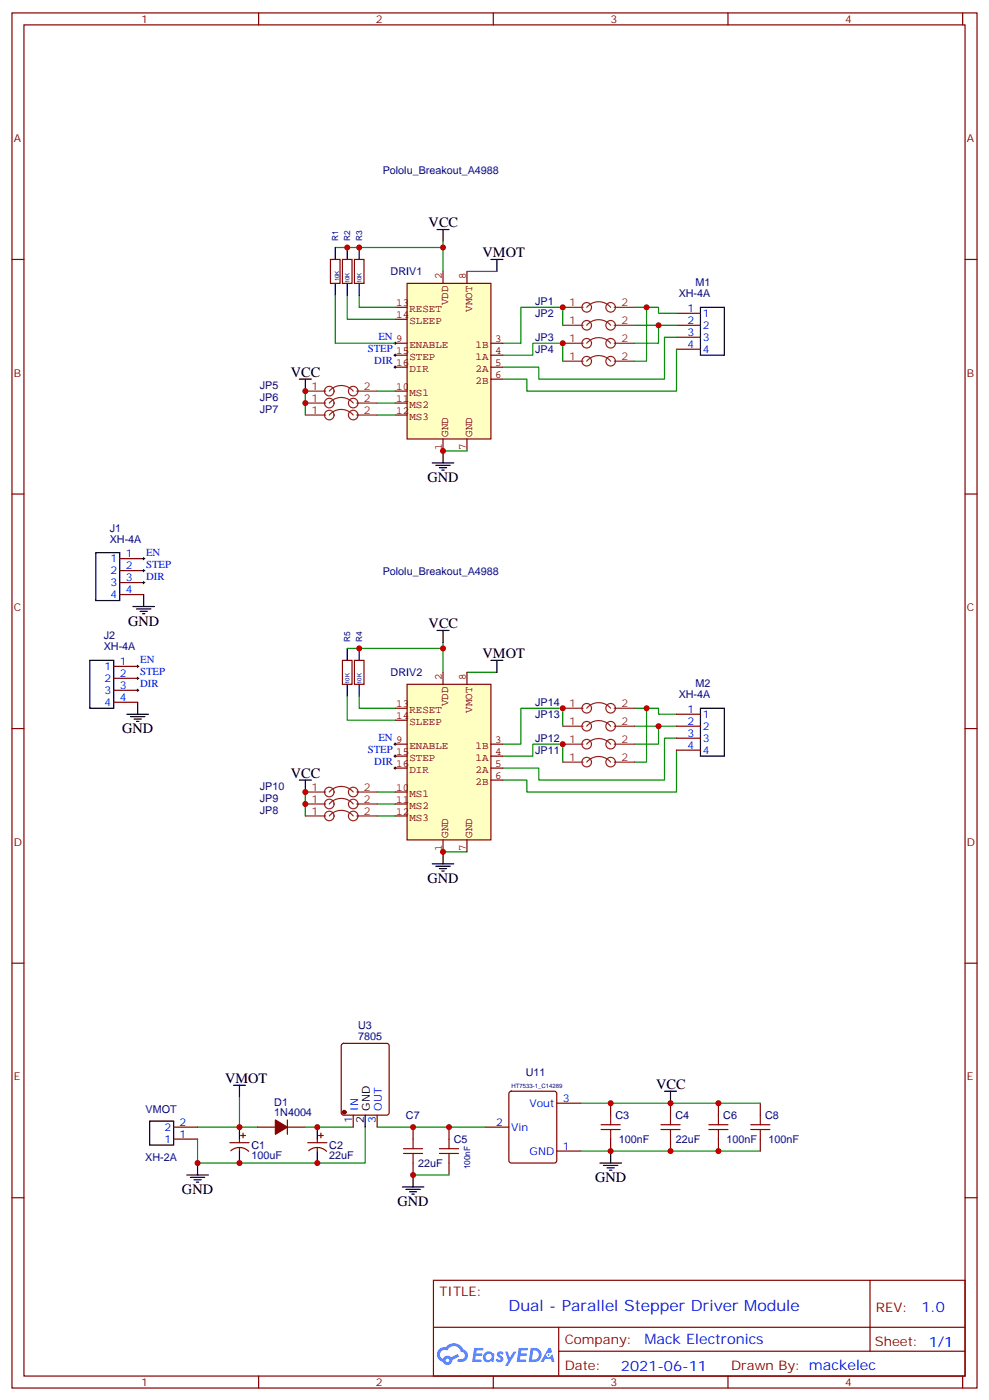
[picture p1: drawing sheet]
<svg xmlns="http://www.w3.org/2000/svg" width="291mm" height="413mm" viewBox="0 0 291 413" stroke-linecap="round" stroke-linejoin="round" font-family="sans-serif">
<g fill="none" stroke="#870000" stroke-width=".35">
<path d="M3.5 3.8h284.4v405.4h-284.4zM7.1 7.3h277.2v398.3h-277.2zM76.2 3.8v3.5M145.3 3.8v3.5M214.5 3.8v3.5M283.6 3.8v3.5M3.5 76.5h3.6M284.3 76.5h3.6M3.5 145.6h3.6M284.3 145.6h3.6M3.5 214.8h3.6M284.3 214.8h3.6"/>
<path d="M3.5 283.9h3.6M284.3 283.9h3.6M3.5 353.1h3.6M284.3 353.1h3.6M127.7 377.4h156.6v28.2h-156.6zM256.3 377.4v20.9M127.7 391.2h156.5M164.6 398.3h119.6M164.6 391.2v14.2M76.2 405.6v3.6M145.3 405.6v3.6M214.5 405.6v3.6"/>
<path d="M283.6 405.6v3.6"/>
</g>
<g fill="#5487ff">
<path d="M146.7 398.6a1.22 1.22 0 0 1 1.7 .2l-.4 .6a.47 .47 0 0 0-.3-.4 .47 .47 0 0 0-.5 .2l.1 .2a1.14 1.14 0 0 1 .8 1.8 1.14 1.14 0 0 1-1.9 0l-.2-.2 .5-.6 .7 .5a.29 .29 0 0 0 .3-.3 .29 .29 0 0 0-.2-.3 1.04 1.04 0 0 1-.6-1.7z"/>
<path d="M139.7 397.3h2.4l.3 .2-.2 .5-1.8 .1-.1 .8h1.5l.3 .4-.3 .4h-1.6l-.2 1.1h1.7l.2 .3-.2 .3-2.6 .1z"/>
<path d="M152.8 397.3h2.4l.3 .2-.1 .5-1.8 .1-.2 .8h1.6l.3 .4-.4 .4h-1.6l-.1 1.1h1.7l.2 .3-.2 .3-2.6 .1z"/>
<path d="M161.6 397.3h.7l.3 1.3-.6 .3a.69 .69 0 0 0-1 .3 .69 .69 0 0 0 .4 .9 .69 .69 0 0 0 .9-.6l.5-.2 .6 2.2h-.8l-.2-.9h-1.8l-.5 .9h-.8z"/>
<path d="M148.8 398.4h.8l.6 1.8 1.1-1.8h.9l-2.6 4.2h-.8l.9-1.5z"/>
<path d="M156.4 397.3l-.6 4.2h1.3a2.11 2.11 0 0 0 2.5-2.1 2.11 2.11 0 0 0-2.5-2.1zM157.1 398.1a1.39 1.39 0 0 1 1.7 1.4 1.39 1.39 0 0 1-1.8 1.3h-.3z"/>
<path d="M142.7 399a1.54 1.54 0 0 0-.1 2.1 1.54 1.54 0 0 0 2.2 .1l.6 .3 .3-2.3-.2-.3h-.4a1.49 1.49 0 0 0-2.4 .1zM143 400a.94 .94 0 0 1 1.8 0 .94 .94 0 0 1-1.8 0z"/>
<path d="M129.4 397.7a2.18 2.18 0 0 0 1.1 3.7 1.44 1.44 0 0 0 1.6 .9 1.44 1.44 0 0 0 1.2-1.4l2-1-.5-.8-1.9 1a1.47 1.47 0 0 0-2.4 .4 1.39 1.39 0 0 1-.7-1.9 1.39 1.39 0 0 1 2-.5 2.12 2.12 0 0 1 2.2-1.3 2.12 2.12 0 0 1 1.9 1.7 1.14 1.14 0 0 1 1.1 1.4 1.14 1.14 0 0 1-1.7 .7 .43 .43 0 0 0-.5 .4 .43 .43 0 0 0 .4 .5 1.98 1.98 0 0 0 2.5-1.2 1.98 1.98 0 0 0-1.2-2.6 3.1 3.1 0 0 0-5.3-.6l-.9 .1zM131.3 401a.55 .55 0 0 1 1.1 0 .55 .55 0 0 1-1.1 0z"/>
<circle cx="161.6" cy="399.4" r=".26"/>
</g>
<path d="M119.9 83.5h24.7v45.9h-24.7z" fill="#ffffc2" stroke="#850000" stroke-width=".35"/>
<g fill="none" stroke="#850000" stroke-width=".35">
<path d="M116.4 90.6h3.5M116.4 94.1h3.5M130.5 80v3.5M137.6 80v3.5M116.4 101.2h3.5M116.4 104.7h3.5M116.4 108.2h3.5M116.4 115.3h3.5M116.4 118.8h3.5M144.6 101.2h3.6M144.6 104.7h3.6M144.6 108.2h3.6"/>
<path d="M144.6 111.8h3.6M116.4 122.3h3.5M130.5 129.4v3.5M137.6 129.4v3.5"/>
</g>
<g fill="none" stroke="#000" stroke-width=".35">
<path d="M98.8 73v3.5M102.3 73v3.5M105.8 73v3.5M128.8 67.7h3.5M130.5 67.7v3.5M144.6 76.5h3.6M146.4 76.5v3.5M98.8 83.5v3.6M102.3 83.5v3.6M105.8 83.5v3.6M206.4 90.6h7v14.1h-7zM88.2 111.8h3.5"/>
<path d="M90 111.8v3.5M127.4 136.5h6.3M128.4 137.2h4.2M129.5 137.9h2.1M130.2 138.6h.7M130.5 132.9v3.6M102.3 191.1v3.6M105.8 191.1v3.6M128.8 185.8h3.5M130.5 185.8v3.6M144.6 194.7h3.6M146.4 194.7v3.5"/>
<path d="M102.3 201.7v3.5M105.8 201.7v3.5M206.4 208.8h7v14.1h-7zM88.2 229.9h3.5M90 229.9v3.6M127.4 254.6h6.3M128.4 255.3h4.2M129.5 256h2.1M130.2 256.8h.7M130.5 251.1v3.5"/>
</g>
<g fill="none" stroke="#008700" stroke-width=".35">
<path d="M98.8 73h31.7M130.5 71.2v8.8M98.8 87.1v14.1h17.6M102.3 87.1v7h14.1M105.8 87.1v3.5h10.6M137.6 80h8.8M165.8 95.9v-5.3h-12.3v10.6h-5.3M187 90.6h7v1.8h5.3M187 95.9h7M190.5 90.6v15.9h-3.5M199.3 95.9h-5.3v5.3h-7M199.3 99.4h-3.5v12.4h-37.1v-3.6h-10.5"/>
<path d="M90 115.3v7M111.1 115.3h5.3M111.1 118.8h5.3M148.2 104.7h8.8v-3.5h8.8v5.3M199.3 102.9v12.4h-44.1v-3.5h-7M111.1 122.3h5.3M130.5 132.9h7.1M102.3 191.1h28.2M130.5 189.4v8.8M137.6 198.2h8.8M102.3 205.2v7.1h14.1M105.8 205.2v3.6h10.6"/>
<path d="M165.8 214.1v-5.3h-12.3v10.6h-5.3M187 208.8h7v1.7h5.3M187 214.1h7M190.5 208.8v15.8h-3.5M199.3 217.6h-3.5v12.3h-37.1v-3.5h-10.5M199.3 214.1h-5.3v5.3h-7M90 233.5v7M111.1 237h5.3M111.1 233.5h5.3M148.2 222.9h8.8v-3.5h8.8v5.2M199.3 221.1v12.4h-44.1v-3.6h-7M111.1 240.5h5.3"/>
<path d="M130.5 251.1h7.1"/>
</g>
<path d="M116.1 101.2h.7M116.1 104.7h.7M116.1 108.2h.7M116.4 100.8v.7M116.4 104.4v.7M116.4 107.9v.7M116.1 219.4h.7M116.4 219v.7M116.1 226.4h.7M116.1 222.9h.7M116.4 222.5v.7M116.4 226.1v.7" fill="none" stroke="#000" stroke-width=".29"/>
<g fill="none" stroke="#870000" stroke-width=".35">
<path d="M97.4 76.5h2.8v7h-2.8zM100.9 76.5h2.8v7h-2.8zM104.4 76.5h2.8v7h-2.8zM199.3 92.4h7.1M199.3 95.9h7.1M199.3 99.4h7.1M199.3 102.9h7.1M100.9 194.7h2.8v7h-2.8zM104.4 194.7h2.8v7h-2.8zM199.3 210.5h7.1M199.3 214.1h7.1M199.3 217.6h7.1"/>
<path d="M199.3 221.1h7.1"/>
</g>
<g fill="none" stroke="#8c2424" stroke-width=".35">
<path d="M165.8 90.6h6M165.8 95.9h6M172.9 90.6a4.6 4.6 0 0 1 7 0M172.9 95.9a4.6 4.6 0 0 1 7 0M181 90.6h6M181 95.9h6M90 115.3h6M90 118.8h6M97 115.3a4.6 4.6 0 0 1 7.1 0M97 118.8a4.6 4.6 0 0 1 7.1 0M105.1 115.3h6M105.1 118.8h6"/>
<path d="M165.8 101.2h6M165.8 106.5h6M172.9 101.2a4.6 4.6 0 0 1 7 0M172.9 106.5a4.6 4.6 0 0 1 7 0M181 101.2h6M181 106.5h6M90 122.3h6M97 122.3a4.6 4.6 0 0 1 7.1 0M105.1 122.3h6M165.8 219.4h6M165.8 214.1h6M165.8 208.8h6"/>
<path d="M172.9 219.4a4.6 4.6 0 0 1 7 0M172.9 214.1a4.6 4.6 0 0 1 7 0M172.9 208.8a4.6 4.6 0 0 1 7 0M181 219.4h6M181 214.1h6M181 208.8h6M90 237h6M90 233.5h6M97 237a4.6 4.6 0 0 1 7.1 0M97 233.5a4.6 4.6 0 0 1 7.1 0M105.1 237h6M105.1 233.5h6"/>
<path d="M165.8 224.6h6M172.9 224.6a4.6 4.6 0 0 1 7 0M181 224.6h6M90 240.5h6M97 240.5a4.6 4.6 0 0 1 7.1 0M105.1 240.5h6"/>
<circle cx="172.9" cy="95.9" r="1.41"/>
<circle cx="172.9" cy="90.6" r="1.41"/>
<circle cx="179.9" cy="95.9" r="1.41"/>
<circle cx="179.9" cy="90.6" r="1.41"/>
<circle cx="97" cy="118.8" r="1.41"/>
<circle cx="97" cy="115.3" r="1.41"/>
<circle cx="104.1" cy="115.3" r="1.41"/>
<circle cx="104.1" cy="118.8" r="1.41"/>
<circle cx="172.9" cy="106.5" r="1.41"/>
<circle cx="172.9" cy="101.2" r="1.41"/>
<circle cx="179.9" cy="101.2" r="1.41"/>
<circle cx="179.9" cy="106.5" r="1.41"/>
<circle cx="97" cy="122.3" r="1.41"/>
<circle cx="104.1" cy="122.3" r="1.41"/>
<circle cx="172.9" cy="208.8" r="1.41"/>
<circle cx="172.9" cy="214.1" r="1.41"/>
<circle cx="172.9" cy="219.4" r="1.41"/>
<circle cx="179.9" cy="208.8" r="1.41"/>
<circle cx="179.9" cy="219.4" r="1.41"/>
<circle cx="179.9" cy="214.1" r="1.41"/>
<circle cx="97" cy="237" r="1.41"/>
<circle cx="97" cy="233.5" r="1.41"/>
<circle cx="104.1" cy="233.5" r="1.41"/>
<circle cx="104.1" cy="237" r="1.41"/>
<circle cx="172.9" cy="224.6" r="1.41"/>
<circle cx="179.9" cy="224.6" r="1.41"/>
<circle cx="97" cy="240.5" r="1.41"/>
<circle cx="104.1" cy="240.5" r="1.41"/>
</g>
<path d="M119.9 201.7h24.7v45.9h-24.7z" fill="#ffffc2" stroke="#850000" stroke-width=".35"/>
<g fill="none" stroke="#850000" stroke-width=".35">
<path d="M130.5 198.2v3.5M137.6 198.2v3.5M116.4 219.4h3.5M116.4 208.8h3.5M116.4 212.3h3.5M144.6 219.4h3.6M116.4 222.9h3.5M116.4 226.4h3.5M116.4 233.5h3.5M116.4 237h3.5M144.6 222.9h3.6M144.6 226.4h3.6"/>
<path d="M144.6 229.9h3.6M116.4 240.5h3.5M130.5 247.6v3.5M137.6 247.6v3.5"/>
</g>
<path d="M58.2 332.2h17.6M70.6 323.4v8.8M90 332.2h14.1M107.6 332.2v10.6h-49.4v-7M111.1 332.2h31.8M171.1 339.3h52.9M171.1 325.2h52.9M121.7 346.4h10.6" fill="none" stroke="#008700" stroke-width=".35"/>
<g fill="none" stroke="#000" stroke-width=".35">
<path d="M28.2 162.9h7.1v14.1h-7.1zM39.2 178.8h6.3M40.2 179.5h4.2M42.3 175.3v3.5M26.5 194.7h7v14.1h-7zM41.3 180.2h2.1M42 180.9h.7M37.4 210.5h6.3M38.5 211.2h4.2M39.5 211.9h2.1M40.2 212.7h.7M40.6 207v3.5"/>
<path d="M68.8 319.9h3.5M70.6 319.9v3.5M44.1 330.5h7.1v7h-7.1zM70.6 332.2v3.6M70.6 339.3v3.5M93.5 332.2v3.6M93.5 339.3v3.5M107.6 328.7v3.5M179.9 339.3v3.5M195.8 321.7h3.5M197.6 321.7v3.5M55 346.4h6.4"/>
<path d="M56.1 347.1h4.2M57.1 347.8h2.2M57.9 348.5h.7M58.2 342.8v3.6M118.5 349.9h6.4M119.6 350.6h4.2M120.6 351.3h2.2M121.4 352h.7M121.7 346.4v3.5M176.7 342.8h6.4M177.8 343.5h4.2M178.9 344.2h2.1"/>
<path d="M179.6 344.9h.7"/>
</g>
<g fill="none" stroke="#870000" stroke-width=".35">
<path d="M35.3 164.7h7M35.3 168.2h7M35.3 171.7h7M35.3 175.3h7M33.5 196.4h7.1M33.5 200h7.1M33.5 203.5h7.1M33.5 207h7.1M100.8 307.8l.4-.2h12.7l.7 .4 .1 20-.5 .7h-13l-.6-.4-.1-20zM51.2 335.8h7M51.2 332.2h7M67.7 336.8h5.7"/>
<path d="M68 339.2a3.8 3.8 0 0 1 5.3 .2M70.6 335.8v1M70.6 338.2v1.1M70.9 334.7h1.4M71.6 334v1.4M75.8 332.2h5.3M84.7 332.2h5.3M84.7 330.1v4.3M90.7 336.8h5.6M90.9 339.2a3.8 3.8 0 0 1 5.3 .2M93.5 335.8v1M93.5 338.2v1.1"/>
<path d="M93.8 334.7h1.4M94.5 334v1.4M104.1 328.7v3.5M111.1 328.7v3.5M121.7 332.2v3.6M132.3 332.2v3.6M142.9 332.2h7M150.2 321.9l.4-.2h12.7l.7 .4v20l-.4 .7h-13l-.6-.4-.1-20zM164 339.3h7.1M164 325.2h7.1M179.9 325.2v3.5M179.9 335.8v3.5"/>
<path d="M197.6 325.2v3.5M197.6 335.8v3.5M211.7 325.2v3.5M211.7 335.8v3.5M224 325.2v3.5M224 335.8v3.5M121.7 342.8v3.6M132.3 342.8v3.6"/>
</g>
<path d="M42 164.7h.7M42 168.2h.7M42 171.7h.7M42.3 164.3v.7M42.3 167.9v.7M42.3 171.4v.7M40.2 200h.7M40.2 196.4h.7M40.6 196.1v.7M40.6 199.6v.7M40.2 203.5h.7M40.6 203.1v.7" fill="none" stroke="#000" stroke-width=".29"/>
<g fill="#870000" stroke="#870000" stroke-width=".35">
<path d="M81.1 330.1l3.6 2.1-3.6 2.2z"/>
<circle cx="101.4" cy="327.8" r=".53"/>
</g>
<g fill="none" stroke="#a10000" stroke-width=".35">
<path d="M118.9 338.6h5.6M121.7 335.8v2.8M129.5 338.6h5.6M132.3 335.8v2.8M177.1 333h5.6M177.1 331.5h5.6M179.9 328.7v2.8M179.9 333v2.8M194.7 333h5.7M194.7 331.5h5.7M197.6 328.7v2.8M197.6 333v2.8"/>
<path d="M208.8 333h5.7M208.8 331.5h5.7M211.7 328.7v2.8M211.7 333v2.8M221.2 333h5.6M221.2 331.5h5.6M224 328.7v2.8M224 333v2.8M118.9 340h5.6M121.7 340v2.8M129.5 340h5.6M132.3 340v2.8"/>
</g>
<g fill="#c00">
<circle cx="130.5" cy="132.9" r=".88"/>
<circle cx="165.8" cy="90.6" r=".88"/>
<circle cx="165.8" cy="101.2" r=".88"/>
<circle cx="194" cy="95.9" r=".88"/>
<circle cx="190.5" cy="90.6" r=".88"/>
<circle cx="90" cy="118.8" r=".88"/>
<circle cx="90" cy="115.3" r=".88"/>
<circle cx="130.5" cy="73" r=".88"/>
<circle cx="105.8" cy="73" r=".88"/>
<circle cx="102.3" cy="73" r=".88"/>
<circle cx="105.8" cy="191.1" r=".88"/>
<circle cx="130.5" cy="191.1" r=".88"/>
<circle cx="90" cy="233.5" r=".88"/>
<circle cx="90" cy="237" r=".88"/>
<circle cx="190.5" cy="208.8" r=".88"/>
<circle cx="194" cy="214.1" r=".88"/>
<circle cx="165.8" cy="219.4" r=".88"/>
<circle cx="165.8" cy="208.8" r=".88"/>
<circle cx="130.5" cy="251.1" r=".88"/>
<circle cx="70.6" cy="342.8" r=".88"/>
<circle cx="58.2" cy="342.8" r=".88"/>
<circle cx="70.6" cy="332.2" r=".88"/>
<circle cx="93.5" cy="332.2" r=".88"/>
<circle cx="93.5" cy="342.8" r=".88"/>
<circle cx="121.7" cy="346.4" r=".88"/>
<circle cx="179.9" cy="325.2" r=".88"/>
<circle cx="179.9" cy="339.3" r=".88"/>
<circle cx="121.7" cy="332.2" r=".88"/>
<circle cx="132.3" cy="332.2" r=".88"/>
<circle cx="197.6" cy="325.2" r=".88"/>
<circle cx="211.7" cy="325.2" r=".88"/>
<circle cx="197.6" cy="339.3" r=".88"/>
<circle cx="211.7" cy="339.3" r=".88"/>
</g>
<text font-size="4.6" fill="#00f" x="149.8" y="386.4">Dual - Parallel Stepper Driver Module</text>
<g font-size="4.2">
<text x="126.3" y="67">VCC</text>
<text x="142.2" y="75.8">VMOT</text>
<text x="85.7" y="111.1">VCC</text>
<text x="125.9" y="142.1">GND</text>
<text x="37.7" y="184.4">GND</text>
<text x="126.3" y="185.1">VCC</text>
<text x="142.2" y="194">VMOT</text>
<text x="36" y="216.2">GND</text>
<text x="85.7" y="229.2">VCC</text>
<text x="125.9" y="260.3">GND</text>
<text x="66.3" y="319.2">VMOT</text>
<text x="193.3" y="321">VCC</text>
<text x="53.6" y="352">GND</text>
<text x="175.3" y="348.5">GND</text>
<text x="117.1" y="355.5">GND</text>
</g>
<g font-size="4.2" fill="#00f">
<text x="271.5" y="386.7">1.0</text>
<text x="189.9" y="396.2">Mack Electronics</text>
<text x="183" y="404">2021-06-11</text>
</g>
<g font-size="3.9" fill="#800">
<text x="129.5" y="382">TITLE:</text>
<text x="258.1" y="386.7">REV:</text>
<text x="166.4" y="396.2">Company:</text>
<text x="257.7" y="396.8">Sheet: 1/1</text>
<text x="166.4" y="403.9">Date:</text>
<text x="215.4" y="403.9">Drawn By: mackelec</text>
</g>
<g font-size="3.2" fill="#800">
<text x="41.6" y="6.8">1</text>
<text x="110.8" y="6.8">2</text>
<text x="179.9" y="6.8">3</text>
<text x="249.1" y="6.8">4</text>
<text x="4.1" y="41.9">A</text>
<text x="284.9" y="41.9">A</text>
<text x="4.1" y="111.1">B</text>
<text x="284.9" y="111.1">B</text>
<text x="4.1" y="180.2">C</text>
<text x="284.9" y="180.2">C</text>
<text x="4.1" y="249.3">D</text>
<text x="284.9" y="249.3">D</text>
<text x="4.1" y="318.5">E</text>
<text x="284.9" y="318.5">E</text>
<text x="41.6" y="408.6">1</text>
<text x="110.8" y="408.6">2</text>
<text x="179.9" y="408.6">3</text>
<text x="249.1" y="408.6">4</text>
</g>
<g font-size="3.2" fill="#000080">
<text x="112.8" y="51.2">Pololu_Breakout_A4988</text>
<text x="115.1" y="81.2">DRIV1</text>
<text x="157.7" y="90">JP1</text>
<text x="200" y="87.6">XH-4A</text>
<text x="204.9" y="84.4">M1</text>
<text x="157.7" y="93.5">JP2</text>
<text x="157.7" y="100.6">JP3</text>
<text x="157.7" y="104.1">JP4</text>
<text x="76.5" y="114.7">JP5</text>
<text x="76.5" y="118.2">JP6</text>
<text x="76.5" y="121.7">JP7</text>
<text x="32.3" y="159.9">XH-4A</text>
<text x="32.3" y="156.7">J1</text>
<text x="112.8" y="169.4">Pololu_Breakout_A4988</text>
<text x="30.6" y="191.7">XH-4A</text>
<text x="30.6" y="188.5">J2</text>
<text x="115.1" y="199.4">DRIV2</text>
<text x="204.9" y="202.6">M2</text>
<text x="157.7" y="208.2">JP14</text>
<text x="200" y="205.8">XH-4A</text>
<text x="157.7" y="211.7">JP13</text>
<text x="157.7" y="218.7">JP12</text>
<text x="157.7" y="222.3">JP11</text>
<text x="76.5" y="232.9">JP10</text>
<text x="76.5" y="239.9">JP8</text>
<text x="76.5" y="236.4">JP9</text>
<text x="105.5" y="303.3">U3</text>
<text x="105.5" y="306.5">7805</text>
<text x="154.9" y="317.3">U11</text>
<text x="42.9" y="328.1">VMOT</text>
<text x="80.8" y="325.9">D1</text>
<text x="80.8" y="329.1">1N4004</text>
<text x="119.6" y="329.9">C7</text>
<text x="181.3" y="329.9">C3</text>
<text x="199" y="329.9">C4</text>
<text x="213.1" y="329.9">C6</text>
<text x="225.4" y="329.9">C8</text>
<text x="74.1" y="341.8">100uF</text>
<text x="74.1" y="338.6">C1</text>
<text x="97" y="341.8">22uF</text>
<text x="97" y="338.6">C2</text>
<text x="133.7" y="337">C5</text>
<text x="182.3" y="336.9">100nF</text>
<text x="199.1" y="337">22uF</text>
<text x="214.1" y="336.9">100nF</text>
<text x="226.4" y="336.9">100nF</text>
<text x="42.8" y="342.2">XH-2A</text>
<text x="123.2" y="344">22uF</text>
</g>
<g font-size="3.2" fill="#840000">
<text x="130.2" y="82.3" transform="rotate(-90 130.2 82.3)">2</text>
<text x="137.2" y="82.3" transform="rotate(-90 137.2 82.3)">8</text>
<text x="132" y="90" transform="rotate(-90 132 90)">VDD</text>
<text x="116.8" y="90.2">13</text>
<text x="116.8" y="93.8">14</text>
<text x="120.6" y="92.1">RESET</text>
<text x="120.6" y="95.6">SLEEP</text>
<text x="139.1" y="91.9" transform="rotate(-90 139.1 91.9)">VMOT</text>
<text x="145.9" y="100.8">3</text>
<text x="120.6" y="102.7">ENABLE</text>
<text x="120.6" y="106.2">STEP</text>
<text x="140.1" y="102.7">1B</text>
<text x="140.1" y="106.2">1A</text>
<text x="145.9" y="104.4">4</text>
<text x="145.9" y="107.9">5</text>
<text x="120.6" y="109.7">DIR</text>
<text x="140.1" y="109.7">2A</text>
<text x="140.1" y="113.3">2B</text>
<text x="145.9" y="111.4">6</text>
<text x="116.8" y="114.9">10</text>
<text x="116.8" y="118.5">11</text>
<text x="120.6" y="116.8">MS1</text>
<text x="116.8" y="122">12</text>
<text x="120.6" y="120.3">MS2</text>
<text x="120.6" y="123.8">MS3</text>
<text x="132" y="128.7" transform="rotate(-90 132 128.7)">GND</text>
<text x="139.1" y="128.7" transform="rotate(-90 139.1 128.7)">GND</text>
<text x="130.2" y="132.6" transform="rotate(-90 130.2 132.6)">1</text>
<text x="137.2" y="132.6" transform="rotate(-90 137.2 132.6)">7</text>
<text x="130.2" y="200.4" transform="rotate(-90 130.2 200.4)">2</text>
<text x="137.2" y="200.4" transform="rotate(-90 137.2 200.4)">8</text>
<text x="116.8" y="208.4">13</text>
<text x="132" y="208.1" transform="rotate(-90 132 208.1)">VDD</text>
<text x="116.8" y="211.9">14</text>
<text x="120.6" y="210.3">RESET</text>
<text x="120.6" y="213.8">SLEEP</text>
<text x="139.1" y="210" transform="rotate(-90 139.1 210)">VMOT</text>
<text x="120.6" y="220.9">ENABLE</text>
<text x="140.1" y="220.9">1B</text>
<text x="145.9" y="219">3</text>
<text x="120.6" y="224.4">STEP</text>
<text x="120.6" y="227.9">DIR</text>
<text x="140.1" y="224.4">1A</text>
<text x="140.1" y="227.9">2A</text>
<text x="145.9" y="222.5">4</text>
<text x="145.9" y="226.1">5</text>
<text x="116.8" y="233.1">10</text>
<text x="140.1" y="231.4">2B</text>
<text x="145.9" y="229.6">6</text>
<text x="116.8" y="236.6">11</text>
<text x="120.6" y="235">MS1</text>
<text x="120.6" y="238.5">MS2</text>
<text x="116.8" y="240.2">12</text>
<text x="120.6" y="242">MS3</text>
<text x="130.2" y="250.8" transform="rotate(-90 130.2 250.8)">1</text>
<text x="132" y="246.9" transform="rotate(-90 132 246.9)">GND</text>
<text x="137.2" y="250.8" transform="rotate(-90 137.2 250.8)">7</text>
<text x="139.1" y="246.9" transform="rotate(-90 139.1 246.9)">GND</text>
</g>
<g font-size="3.2" fill="#8d2323">
<text x="167.7" y="90.2">1</text>
<text x="167.7" y="95.5">1</text>
<text x="183.1" y="90.2">2</text>
<text x="183.1" y="95.5">2</text>
<text x="167.7" y="100.8">1</text>
<text x="183.1" y="100.8">2</text>
<text x="167.7" y="106.1">1</text>
<text x="183.1" y="106.1">2</text>
<text x="91.8" y="114.9">1</text>
<text x="91.8" y="118.5">1</text>
<text x="107.2" y="114.9">2</text>
<text x="107.2" y="118.5">2</text>
<text x="91.8" y="122">1</text>
<text x="107.2" y="122">2</text>
<text x="167.7" y="208.4">1</text>
<text x="183.1" y="208.4">2</text>
<text x="167.7" y="213.7">1</text>
<text x="183.1" y="213.7">2</text>
<text x="167.7" y="219">1</text>
<text x="183.1" y="219">2</text>
<text x="167.7" y="224.3">1</text>
<text x="183.1" y="224.3">2</text>
<text x="91.8" y="233.1">1</text>
<text x="107.2" y="233.1">2</text>
<text x="91.8" y="236.6">1</text>
<text x="107.2" y="236.6">2</text>
<text x="91.8" y="240.2">1</text>
<text x="107.2" y="240.2">2</text>
</g>
<g font-size="3.2" fill="#00f">
<text x="202.6" y="92">1</text>
<text x="202.6" y="95.5">2</text>
<text x="207.1" y="93.4">1</text>
<text x="111.5" y="100.3">EN 9</text>
<text x="202.6" y="99.1">3</text>
<text x="207.1" y="96.9">2</text>
<text x="207.1" y="100.5">3</text>
<text x="108.3" y="103.8">STEP 15</text>
<text x="110.3" y="107.4">DIR 16</text>
<text x="202.6" y="102.6">4</text>
<text x="207.1" y="104">4</text>
<text x="32.6" y="165.7">1</text>
<text x="37" y="164.3">1</text>
<text x="37" y="167.9">2</text>
<text x="43" y="163.8">EN</text>
<text x="43" y="167.3">STEP</text>
<text x="32.6" y="169.3">2</text>
<text x="32.6" y="172.8">3</text>
<text x="37" y="171.4">3</text>
<text x="43" y="170.9">DIR</text>
<text x="32.6" y="176.3">4</text>
<text x="37" y="174.9">4</text>
<text x="30.8" y="197.5">1</text>
<text x="35.3" y="196.1">1</text>
<text x="41.3" y="195.5">EN</text>
<text x="30.8" y="201">2</text>
<text x="35.3" y="199.6">2</text>
<text x="35.3" y="203.1">3</text>
<text x="41.3" y="202.6">DIR</text>
<text x="41.3" y="199.1">STEP</text>
<text x="30.8" y="204.5">3</text>
<text x="30.8" y="208.1">4</text>
<text x="35.3" y="206.7">4</text>
<text x="202.6" y="210.2">1</text>
<text x="202.6" y="213.7">2</text>
<text x="207.1" y="211.6">1</text>
<text x="207.1" y="215.1">2</text>
<text x="111.5" y="218.5">EN 9</text>
<text x="202.6" y="217.2">3</text>
<text x="202.6" y="220.8">4</text>
<text x="207.1" y="218.7">3</text>
<text x="108.3" y="222">STEP 15</text>
<text x="110.3" y="225.5">DIR 16</text>
<text x="207.1" y="222.2">4</text>
<text x="105.5" y="327.4" transform="rotate(-90 105.5 327.4)">IN</text>
<text x="112.5" y="327.4" transform="rotate(-90 112.5 327.4)">OUT</text>
<text x="156" y="326.2">Vout</text>
<text x="165.8" y="324.8">3</text>
<text x="48.4" y="333.3">2</text>
<text x="52.9" y="335.4">1</text>
<text x="52.9" y="331.9">2</text>
<text x="103.7" y="330.9" transform="rotate(-90 103.7 330.9)">1</text>
<text x="110.8" y="330.9" transform="rotate(-90 110.8 330.9)">3</text>
<text x="146.2" y="331.9">2</text>
<text x="150.6" y="333.3">Vin</text>
<text x="48.4" y="336.8">1</text>
<text x="156.1" y="340.4">GND</text>
<text x="165.8" y="338.9">1</text>
</g>
<g font-size="3.2">
<text x="109" y="327.4" transform="rotate(-90 109 327.4)">GND</text>
<text x="107.2" y="330.9" transform="rotate(-90 107.2 330.9)">2</text>
</g>
<g font-size="2.5" fill="#000080">
<text x="99.7" y="71.1" transform="rotate(-90 99.7 71.1)">R1</text>
<text x="103.2" y="71.1" transform="rotate(-90 103.2 71.1)">R2</text>
<text x="106.7" y="71.1" transform="rotate(-90 106.7 71.1)">R3</text>
<text x="103.2" y="189.3" transform="rotate(-90 103.2 189.3)">R5</text>
<text x="106.7" y="189.3" transform="rotate(-90 106.7 189.3)">R4</text>
<text x="138.5" y="344.7" transform="rotate(-90 138.5 344.7)">100nF</text>
</g>
<g font-size="1.8" fill="#000080">
<text x="99.9" y="82.9" transform="rotate(-90 99.9 82.9)">10K</text>
<text x="103" y="83.5" transform="rotate(-90 103 83.5)">10K</text>
<text x="106.5" y="83.5" transform="rotate(-90 106.5 83.5)">10K</text>
<text x="103" y="201.7" transform="rotate(-90 103 201.7)">10K</text>
<text x="106.5" y="201.7" transform="rotate(-90 106.5 201.7)">10K</text>
<text x="150.7" y="320.6">HT7533-1_C14289</text>
</g>
</svg>
